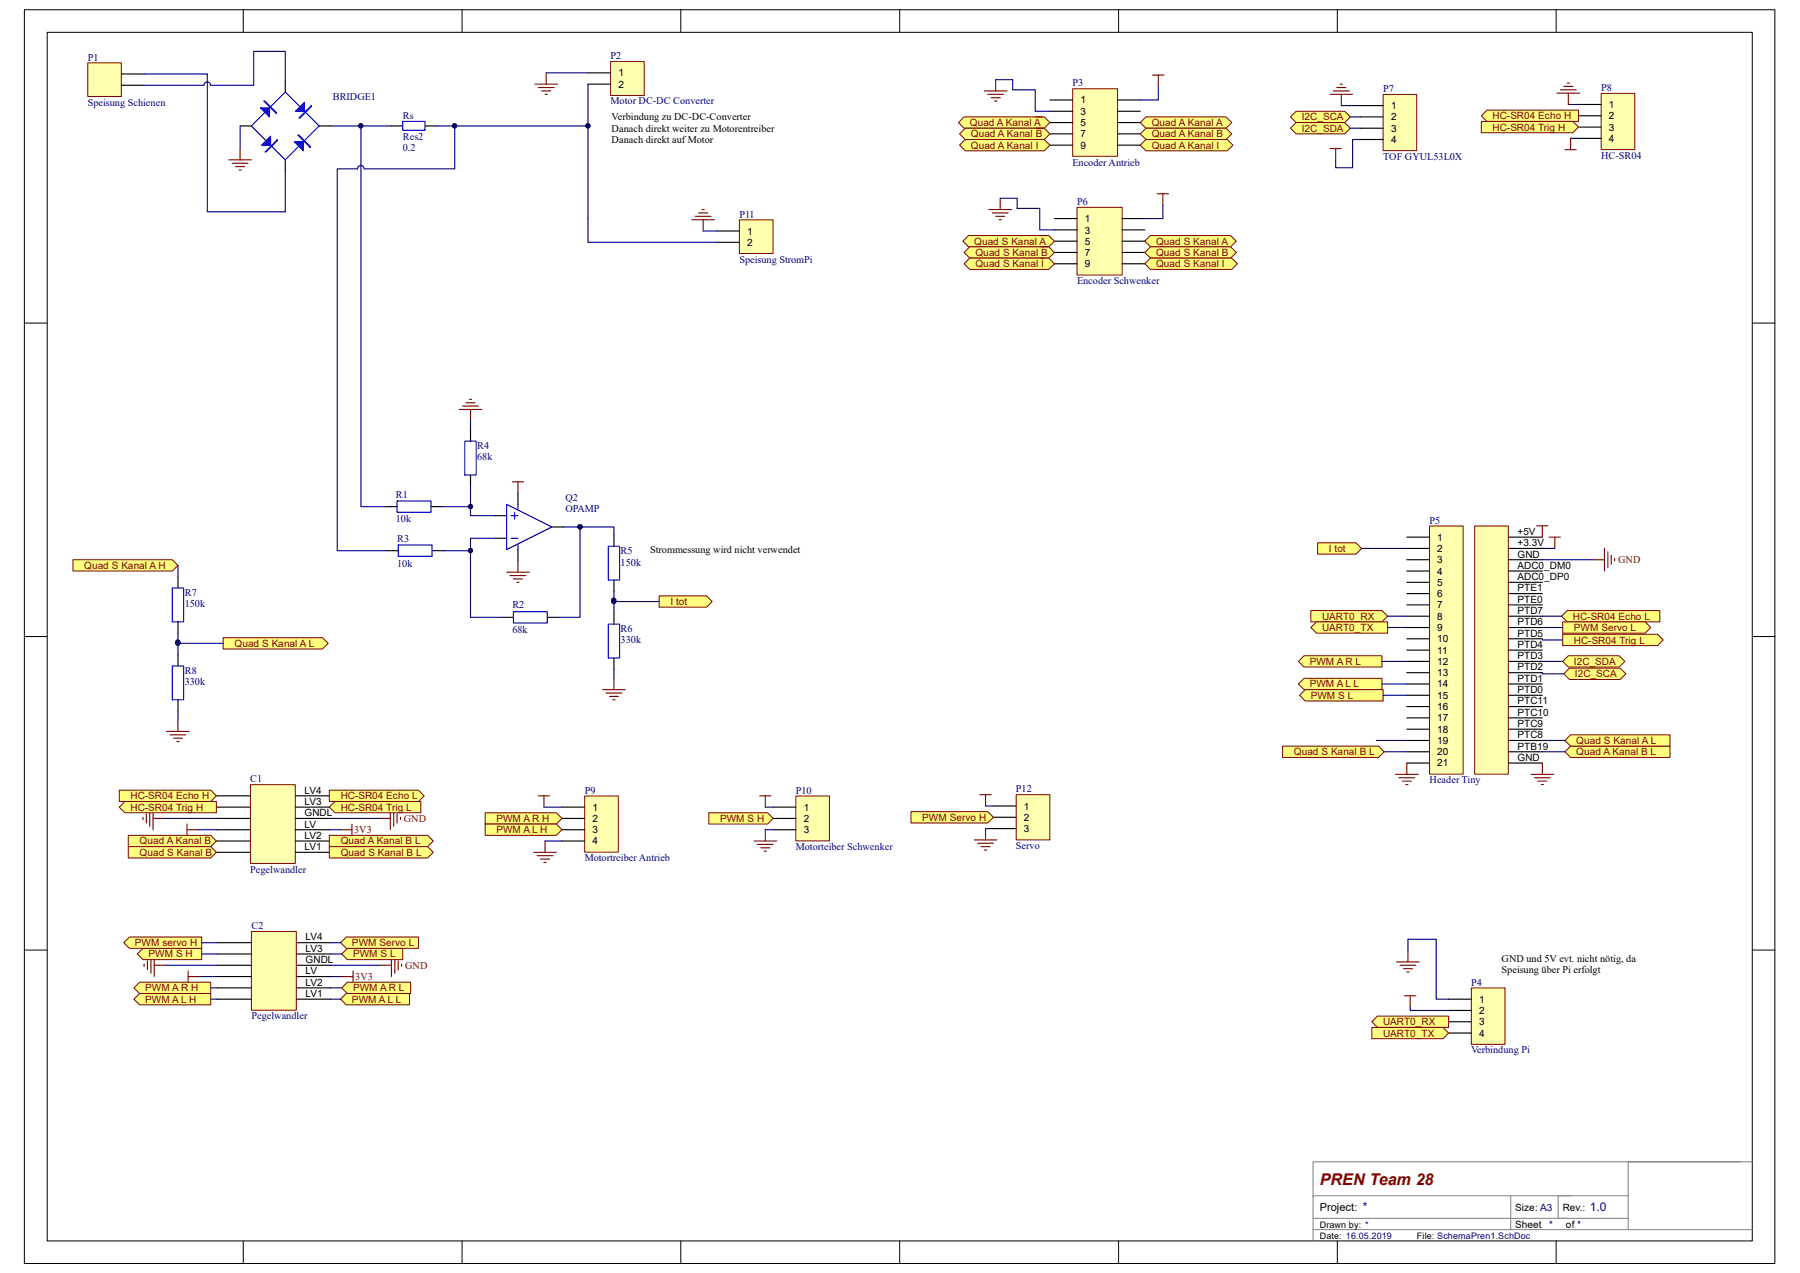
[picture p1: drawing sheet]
<svg xmlns="http://www.w3.org/2000/svg" width="297mm" height="210mm" viewBox="0 0 297 210" stroke-linecap="round" stroke-linejoin="round" font-family="sans-serif">
<path d="M4 1.6h288.9v206.8h-288.9z" fill="none" stroke="#000" stroke-width=".17"/>
<path d="M7.8 5.4h281.3v199.3h-281.3z" fill="#fff"/>
<g fill="none" stroke="#000" stroke-width=".17">
<path d="M7.8 5.3h281.3v199.4h-281.3zM40.1 1.6v3.7M76.2 1.6v3.7M112.3 1.6v3.7M148.5 1.6v3.7M184.6 1.6v3.7M220.7 1.6v3.7M256.8 1.6v3.7M4 53.3h3.7M289.2 53.3h3.7M4 105h3.7M289.2 105h3.7"/>
<path d="M4 156.7h3.7M289.2 156.7h3.7M40.1 204.7v3.7M76.2 204.7v3.7M112.3 204.7v3.7M148.5 204.7v3.7M184.6 204.7v3.7M220.7 204.7v3.7M256.8 204.7v3.7"/>
</g>
<path d="M249.3 197.3v5.6h-.2M259.2 197.3h-2.1v3.7h1.7M268.7 197.3h-52v.2M287.3 191.7h-70.6v13M289.2 191.7h-20.5v11.2M216.7 202.9h72.5M216.7 201h52" fill="none" stroke="#808080" stroke-width=".17"/>
<path d="M37.8 26.4h3.7M38.3 26.9h2.6M38.9 27.5h1.5M39.4 28h.4M39.6 24.5v1.9" fill="none" stroke="#800000" stroke-width=".19"/>
<path d="M14.5 10.4h5.5v5.5h-5.5z" fill="#ffffb0"/>
<path d="M14.5 10.4h5.5v5.5h-5.5z" fill="none" stroke="#800000" stroke-width=".17"/>
<path d="M20.1 14.1h3.7M20.1 12.2h3.7" fill="none" stroke="#000" stroke-width=".19"/>
<path d="M84.5 79.5h1.9M85.5 79.5v1.8M83.6 94.4h3.7M84.2 95h2.6M84.7 95.5h1.5M85.3 96.1h.4M85.5 92.5v1.9" fill="none" stroke="#800000" stroke-width=".19"/>
<path d="M100.8 10.2h5.5v5.5h-5.5z" fill="#ffffb0"/>
<path d="M100.8 10.2h5.5v5.5h-5.5z" fill="none" stroke="#800000" stroke-width=".17"/>
<path d="M97 12h3.7M97 13.9h3.7M64.6 20.8h1.9M70.2 20.8h1.8" fill="none" stroke="#000" stroke-width=".19"/>
<path d="M88.3 13.9h3.7M88.8 14.4h2.6M89.4 15h1.5M89.9 15.6h.4M90.1 12v1.9" fill="none" stroke="#800000" stroke-width=".19"/>
<path d="M90.1 12h6.9" fill="none" stroke="#000080" stroke-width=".19"/>
<path d="M66.5 20h3.6v1.5h-3.6z" fill="none" stroke="#00f" stroke-width=".19"/>
<path d="M242.8 163h5.5v9.3h-5.5z" fill="#ffffb0"/>
<path d="M242.8 163h5.5v9.3h-5.5z" fill="none" stroke="#800000" stroke-width=".17"/>
<path d="M239 164.8h3.8M239 166.7h3.8M239 168.6h3.8M239 170.4h3.8" fill="none" stroke="#000" stroke-width=".19"/>
<path d="M230.5 158.7h3.7M231 159.3h2.6M231.6 159.8h1.5M232.3 156.8v1.9M231.8 164.3h1.8M232.1 160.4h.4M232.7 164.3v1.8" fill="none" stroke="#800000" stroke-width=".19"/>
<path d="M232.3 156.8v-1.8h4.7v9.8h2M232.7 166.1v.6h6.3" fill="none" stroke="#000080" stroke-width=".19"/>
<g fill="#ffff80" stroke="#800000" stroke-width=".17">
<path d="M226.4 168.6l.9-1h11.7v1.9h-11.7z" fill-rule="evenodd"/>
<path d="M226.4 169.5h11.7l.9 .9-.9 1h-11.7z" fill-rule="evenodd"/>
</g>
<path d="M177 14.7h7.4v11.1h-7.4z" fill="#ffffb0"/>
<path d="M177 14.6h7.4v11.2h-7.4z" fill="none" stroke="#800000" stroke-width=".17"/>
<path d="M173.2 16.5h3.8M173.2 18.4h3.8M184.4 16.5h3.8M184.4 18.4h3.8M173.2 20.2h3.8M173.2 22.1h3.8M173.2 23.9h3.8M184.4 20.2h3.8M184.4 22.1h3.8M184.4 23.9h3.8" fill="none" stroke="#000" stroke-width=".19"/>
<path d="M162.4 15h3.8M163 15.6h2.6M163.5 16.1h1.5M164.1 16.7h.4M164.3 13.1v1.9M190.2 12.4h1.9M191.1 12.4v1.9" fill="none" stroke="#800000" stroke-width=".19"/>
<path d="M164.3 13.1h2.8v1.7h3.7v3.6h2.4M191.1 14.3v2.2h-2.9" fill="none" stroke="#000080" stroke-width=".19"/>
<path d="M158.1 20.2l1-.9h13.2l.9 .9-.9 1h-13.2z" fill-rule="evenodd" fill="#ffff80" stroke="#800000" stroke-width=".17"/>
<path d="M170.9 19.3h1.1" fill="none" stroke="#800000" stroke-width=".19"/>
<path d="M159.3 21.2h13l.9 .9-.9 .9h-13l-1-.9z" fill-rule="evenodd" fill="#ffff80" stroke="#800000" stroke-width=".17"/>
<path d="M171 21.2h1.2" fill="none" stroke="#800000" stroke-width=".19"/>
<path d="M158.3 23.9l1-.9h13l.9 .9-.9 1h-13z" fill-rule="evenodd" fill="#ffff80" stroke="#800000" stroke-width=".17"/>
<path d="M171 23h.5" fill="none" stroke="#800000" stroke-width=".19"/>
<g fill="#ffff80" stroke="#800000" stroke-width=".17">
<path d="M188.2 20.2l.9-.9h13.2l.9 .9-.9 1h-13.2z" fill-rule="evenodd"/>
<path d="M189.1 21.2h13.2l.9 .9-.9 .9h-13.2l-.9-.9z" fill-rule="evenodd"/>
<path d="M188.2 23.9l.9-.9h13.4l.9 .9-.9 1h-13.4z" fill-rule="evenodd"/>
</g>
<path d="M97 13.9v6.9h-25M39.6 20.8v3.7M54.5 20.8h10.1" fill="none" stroke="#000080" stroke-width=".19"/>
<g fill="#000080" stroke="#000080" stroke-width=".17">
<circle cx="59.5" cy="20.8" r=".35"/>
<circle cx="97" cy="20.8" r=".35"/>
<circle cx="75" cy="20.8" r=".35"/>
</g>
<path d="M101 18.4h29.7v9.2h-29.7z" fill="#fff"/>
<path d="M101 18.4h29.7v9.2h-29.7z" fill="none" stroke="#fff" stroke-width=".17"/>
<path d="M235.9 86.8h5.5v40.9h-5.5z" fill="#ffffb0"/>
<path d="M235.9 86.8h5.5v40.9h-5.5z" fill="none" stroke="#800000" stroke-width=".17"/>
<g fill="none" stroke="#000" stroke-width=".19">
<path d="M232.1 88.6h3.8M232.1 90.5h3.8M232.1 92.3h3.8M232.1 94.2h3.8M232.1 96.1h3.8M232.1 97.9h3.8M232.1 99.8h3.8M232.1 101.7h3.8M232.1 103.5h3.8M232.1 105.4h3.8M232.1 107.3h3.8M232.1 109.1h3.8"/>
<path d="M232.1 111h3.8M232.1 112.8h3.8M232.1 114.7h3.8M232.1 116.6h3.8M232.1 118.4h3.8M232.1 120.3h3.8M232.1 122.2h3.8M232.1 124h3.8M232.1 125.9h3.8"/>
</g>
<path d="M243.4 86.8h5.5v40.9h-5.5z" fill="#ffffb0"/>
<path d="M243.3 86.8h5.6v40.9h-5.6z" fill="none" stroke="#800000" stroke-width=".17"/>
<g fill="none" stroke="#000" stroke-width=".19">
<path d="M248.9 99.8h5.6M248.9 97.9h5.6M248.9 96.1h5.6M248.9 94.2h5.6M248.9 92.3h5.6M248.9 90.5h5.6M248.9 88.6h5.6M248.9 118.4h5.6M248.9 116.6h5.6M248.9 114.7h5.6M248.9 112.8h5.6M248.9 111h5.6"/>
<path d="M248.9 109.1h5.6M248.9 107.3h5.6M248.9 105.4h5.6M248.9 103.5h5.6M248.9 101.7h5.6M248.9 125.9h5.6M248.9 124h5.6M248.9 122.2h5.6M248.9 120.3h5.6"/>
</g>
<g fill="none" stroke="#800000" stroke-width=".19">
<path d="M253.6 86.8h1.8M254.5 86.8v1.8M255.6 88.6h1.9M256.5 88.6v1.9M262.9 92.3h1.8M264.7 90.5v3.7M265.3 91v2.6M265.9 91.6v1.5M266.4 92.2v.3M230.3 127.8h3.7M230.8 128.3h2.6M231.4 128.9h1.5"/>
<path d="M231.9 129.4h.4M232.1 125.9v1.9M252.6 127.8h3.8M253.2 128.3h2.6M253.8 128.9h1.4M254.3 129.4h.4M254.5 125.9v1.9"/>
</g>
<path d="M254.5 92.3h8.4M254.5 90.5h2" fill="none" stroke="#000080" stroke-width=".19"/>
<path d="M247.9 157.3h22.8v4.2h-22.8z" fill="#fff"/>
<path d="M247.8 157.2h22.9v4.3h-22.9z" fill="none" stroke="#fff" stroke-width=".17"/>
<path d="M254.5 111v.2h3.5M254.5 109.1h3.4" fill="none" stroke="#000080" stroke-width=".19"/>
<g fill="#ffff80" stroke="#800000" stroke-width=".17">
<path d="M257.9 109.1l.9-.9h8.4l.9 .9-.9 .9h-8.4z" fill-rule="evenodd"/>
<path d="M259 110.2h8.4l.9 1-.9 .9h-8.4l-1-.9z" fill-rule="evenodd"/>
<path d="M211.6 123.1h15.9l.9 .9-.9 1h-15.9z" fill-rule="evenodd"/>
</g>
<path d="M228.4 124h3.7" fill="none" stroke="#000080" stroke-width=".19"/>
<path d="M177.8 34.2h7.4v11.2h-7.4z" fill="#ffffb0"/>
<path d="M177.7 34.2h7.5v11.2h-7.5z" fill="none" stroke="#800000" stroke-width=".17"/>
<path d="M174 36.1h3.7M174 37.9h3.7M174 39.8h3.7M185.2 36.1h3.7M185.2 37.9h3.7M185.2 39.8h3.7M174 41.7h3.7M174 43.5h3.7M185.2 41.7h3.7M185.2 43.5h3.7" fill="none" stroke="#000" stroke-width=".19"/>
<path d="M163.2 34.6h3.7M163.7 35.1h2.6M164.3 35.7h1.5M164.9 36.2h.3M165 32.7v1.9M190.9 32h1.9M191.9 32v1.8" fill="none" stroke="#800000" stroke-width=".19"/>
<path d="M165 32.7h2.8v1.7h3.8v3.5h2.4M191.9 33.8v2.3h-3" fill="none" stroke="#000080" stroke-width=".19"/>
<path d="M158.9 39.8l.9-.9h13.3l.9 .9-.9 .9h-13.3z" fill-rule="evenodd" fill="#ffff80" stroke="#800000" stroke-width=".17"/>
<path d="M171.6 38.9h1.1" fill="none" stroke="#800000" stroke-width=".19"/>
<path d="M159.1 41.7l.9-1h13.1l.9 1-.9 .9h-13.1z" fill-rule="evenodd" fill="#ffff80" stroke="#800000" stroke-width=".17"/>
<path d="M171.8 40.7h1.1" fill="none" stroke="#800000" stroke-width=".19"/>
<path d="M159.1 43.5l.9-.9h13.1l.9 .9-.9 .9h-13.1z" fill-rule="evenodd" fill="#ffff80" stroke="#800000" stroke-width=".17"/>
<path d="M171.8 42.6h.5" fill="none" stroke="#800000" stroke-width=".19"/>
<g fill="#ffff80" stroke="#800000" stroke-width=".17">
<path d="M188.9 39.8l.9-.9h13.3l.9 .9-.9 .9h-13.3z" fill-rule="evenodd"/>
<path d="M188.9 41.7l.9-1h13.3l.9 1-.9 .9h-13.3z" fill-rule="evenodd"/>
<path d="M188.9 43.5l.9-.9h13.4l1 .9-1 .9h-13.4z" fill-rule="evenodd"/>
<path d="M259.2 123.1h16.4v1.9h-16.4l-1-1z" fill-rule="evenodd"/>
</g>
<path d="M254.5 124h3.7" fill="none" stroke="#000080" stroke-width=".19"/>
<path d="M41.4 129.5h7.3v13h-7.3z" fill="#ffffb0"/>
<path d="M41.3 129.5h7.4v13h-7.4z" fill="none" stroke="#800000" stroke-width=".17"/>
<path d="M35.7 138.7h5.6M35.7 136.9h5.6M35.7 135h5.6M35.7 133.2h5.6M35.7 131.3h5.6M48.7 138.7h5.6M48.7 136.9h5.6M48.7 135h5.6M48.7 133.2h5.6M48.7 131.3h5.6M35.7 140.6h5.6M48.7 140.6h5.6" fill="none" stroke="#000" stroke-width=".19"/>
<g fill="none" stroke="#800000" stroke-width=".19">
<path d="M23.6 134.8v.4M24.1 134.3v1.5M24.7 133.7v2.6M25.3 135h1.8M25.3 133.2v3.7M30.9 136.9h1.8M30.9 136v1.8M56.2 136.9h1.9M58.1 136v1.8M62.5 135h1.9M64.4 133.2v3.7M65 133.7v2.6"/>
<path d="M65.5 134.3v1.5M66.1 134.8v.4"/>
</g>
<path d="M27.1 135h8.6M32.7 136.9h3M54.3 135h8.2M54.3 136.9h1.9" fill="none" stroke="#000080" stroke-width=".19"/>
<g fill="#ffff80" stroke="#800000" stroke-width=".17">
<path d="M21.2 137.8h13.6l.9 .9-.9 1h-13.6z" fill-rule="evenodd"/>
<path d="M54.3 137.8h16.3l.9 .9-.9 1h-16.3z" fill-rule="evenodd"/>
<path d="M21.2 139.7h13.6l.9 .9-.9 .9h-13.6z" fill-rule="evenodd"/>
<path d="M54.3 139.7h16.3l.9 .9-.9 .9h-16.3z" fill-rule="evenodd"/>
</g>
<path d="M228.3 15.6h5.5v9.2h-5.5z" fill="#ffffb0"/>
<path d="M228.2 15.6h5.6v9.2h-5.6z" fill="none" stroke="#800000" stroke-width=".17"/>
<path d="M224.5 17.4h3.7M224.5 19.3h3.7M224.5 21.2h3.7M224.5 23h3.7" fill="none" stroke="#000" stroke-width=".19"/>
<path d="M264.2 15.5h5.5v9.2h-5.5z" fill="#ffffb0"/>
<path d="M264.2 15.4h5.5v9.3h-5.5z" fill="none" stroke="#800000" stroke-width=".17"/>
<path d="M260.5 17.2h3.7M260.5 19.1h3.7M260.5 21h3.7M260.5 22.8h3.7" fill="none" stroke="#000" stroke-width=".19"/>
<path d="M221.3 17.4h3.2M258.8 17.2h1.7M259.2 22.8h1.3" fill="none" stroke="#000080" stroke-width=".19"/>
<path d="M256.9 15.4h3.7M257.5 14.8h2.6M258 14.3h1.5M258.6 13.7h.4M258.8 15.4v1.8M258.2 24.7h1.9M259.2 22.8v1.9" fill="none" stroke="#800000" stroke-width=".19"/>
<g fill="#ffff80" stroke="#800000" stroke-width=".17">
<path d="M245.4 18.2h15.1v1.8h-15.1l-1-.9z" fill-rule="evenodd"/>
<path d="M244.4 20h15.1l1 1-1 .9h-15.1z" fill-rule="evenodd"/>
<path d="M19.7 133.2l.9-1h15.1v1.9h-15.1z" fill-rule="evenodd"/>
<path d="M54.3 133.2l1-1h14.1v1.9h-14.1z" fill-rule="evenodd"/>
<path d="M19.7 130.4h15.1l.9 .9-.9 .9h-15.1z" fill-rule="evenodd"/>
<path d="M54.3 130.4h14.8l.9 .9-.9 .9h-14.8z" fill-rule="evenodd"/>
<path d="M257.9 104.6h15.6l.9 1-.9 .9h-15.6z" fill-rule="evenodd"/>
<path d="M257.7 101.7l.9-1h15.3v1.9h-15.3z" fill-rule="evenodd"/>
</g>
<path d="M41.5 153.7h7.4v13h-7.4z" fill="#ffffb0"/>
<path d="M41.5 153.7h7.4v13h-7.4z" fill="none" stroke="#800000" stroke-width=".17"/>
<path d="M35.9 159.3h5.6M35.9 157.4h5.6M35.9 155.5h5.6M48.9 159.3h5.6M48.9 157.4h5.6M48.9 155.5h5.6M35.9 164.8h5.6M35.9 163h5.6M35.9 161.1h5.6M48.9 164.8h5.6M48.9 163h5.6M48.9 161.1h5.6" fill="none" stroke="#000" stroke-width=".19"/>
<path d="M254.5 105.4v.2h3.4M254.5 101.7h3.2M27.3 159.3h8.6M54.5 159.3h8.2M32.9 161.1h3M54.5 161.1h1.9" fill="none" stroke="#000080" stroke-width=".19"/>
<g fill="none" stroke="#800000" stroke-width=".19">
<path d="M23.8 159.1v.3M24.3 158.5v1.5M24.9 157.9v2.7M25.5 157.4v3.7M25.5 159.3h1.8M62.7 159.3h1.9M64.6 157.4v3.7M65.1 157.9v2.7M65.7 158.5v1.5M66.3 159.1v.3M31 160.2v1.8M31 161.1h1.9"/>
<path d="M56.4 161.1h1.9M58.3 160.2v1.8"/>
</g>
<g fill="#ffff80" stroke="#800000" stroke-width=".17">
<path d="M216.3 100.7h11.7l1 1-1 .9h-11.7z" fill-rule="evenodd"/>
<path d="M216.3 103.5l.9-.9h11.8v1.9h-11.8z" fill-rule="evenodd"/>
</g>
<path d="M229 101.7h3.1M229 103.5h3.1" fill="none" stroke="#000080" stroke-width=".19"/>
<path d="M96.5 131.4h5.5v9.2h-5.5z" fill="#ffffb0"/>
<path d="M96.5 131.3h5.5v9.3h-5.5z" fill="none" stroke="#800000" stroke-width=".17"/>
<path d="M92.7 133.2h3.8M92.7 135h3.8M92.7 136.9h3.8M92.7 138.7h3.8" fill="none" stroke="#000" stroke-width=".19"/>
<path d="M131.4 131.4h5.5v7.3h-5.5z" fill="#ffffb0"/>
<path d="M131.3 131.3h5.6v7.4h-5.6z" fill="none" stroke="#800000" stroke-width=".17"/>
<path d="M127.6 133.2h3.7M127.6 135h3.7M127.6 136.9h3.7" fill="none" stroke="#000" stroke-width=".19"/>
<path d="M88.8 131.3h1.9M89.7 131.3v1.9M89.9 138.7v1.9M88.1 140.6h3.7M88.6 141.2h2.6M89.2 141.7h1.5M89.7 142.3h.4" fill="none" stroke="#800000" stroke-width=".19"/>
<path d="M89.7 133.2h3M89.9 138.7h2.8" fill="none" stroke="#000080" stroke-width=".19"/>
<g fill="#ffff80" stroke="#800000" stroke-width=".17">
<path d="M80.1 134.1h11.7l.9 .9-.9 1h-11.7z" fill-rule="evenodd"/>
<path d="M80.1 136h11.7l.9 .9-.9 .9h-11.7z" fill-rule="evenodd"/>
</g>
<path d="M124.4 138.7h3.7M125 139.3h2.6M125.3 131.3h1.9M125.5 139.9h1.5M126.3 131.3v1.9M126.3 136.9v1.8M126.1 140.4h.4" fill="none" stroke="#800000" stroke-width=".19"/>
<path d="M126.3 133.2h1.3M126.3 136.9h1.3" fill="none" stroke="#000080" stroke-width=".19"/>
<path d="M117 134.1h9.7l.9 .9-.9 1h-9.7z" fill-rule="evenodd" fill="#ffff80" stroke="#800000" stroke-width=".17"/>
<path d="M122 36.3h5.6v5.5h-5.6z" fill="#ffffb0"/>
<path d="M122 36.3h5.6v5.5h-5.6z" fill="none" stroke="#800000" stroke-width=".17"/>
<path d="M118.3 38.1h3.7M118.3 40h3.7" fill="none" stroke="#000" stroke-width=".19"/>
<path d="M114.2 36.2h3.7M114.7 35.7h2.6M115.3 35.1h1.5M115.8 34.6h.4M116 36.2v1.9" fill="none" stroke="#800000" stroke-width=".19"/>
<path d="M107.1 40h11.2M116 38.1h2.3" fill="none" stroke="#000080" stroke-width=".19"/>
<g fill="#ffff80" stroke="#800000" stroke-width=".17">
<path d="M23 163.9h11.8v1.9h-11.8l-.9-1z" fill-rule="evenodd"/>
<path d="M22.1 163l.9-1h11.8v1.9h-11.8z" fill-rule="evenodd"/>
</g>
<path d="M34.8 163h1.1M34.8 164.8h1.1" fill="none" stroke="#000080" stroke-width=".19"/>
<g fill="#ffff80" stroke="#800000" stroke-width=".17">
<path d="M23.6 156.5h9.7v1.8h-9.7l-.9-.9z" fill-rule="evenodd"/>
<path d="M57.1 163.9h10.5v1.9h-10.5l-.9-1z" fill-rule="evenodd"/>
<path d="M56.4 163l.9-1h10.5v1.9h-10.5z" fill-rule="evenodd"/>
<path d="M57.3 156.5h9.2v1.8h-9.2l-.9-.9z" fill-rule="evenodd"/>
<path d="M214.2 109.1l1-.9h12.8v1.8h-12.8z" fill-rule="evenodd"/>
<path d="M214.2 112.8l1-.9h12.8v1.9h-12.8z" fill-rule="evenodd"/>
</g>
<path d="M228 112.8h4.1M228 109.1h4.1" fill="none" stroke="#000080" stroke-width=".19"/>
<path d="M214.4 114.7l1-.9h12.8v1.8h-12.8z" fill-rule="evenodd" fill="#ffff80" stroke="#800000" stroke-width=".17"/>
<path d="M228.2 114.7h3.9M227.1 122.2h5M33.3 157.4h2.6M54.5 157.4h1.9M54.5 163h1.9M54.5 164.8h1.7" fill="none" stroke="#000080" stroke-width=".19"/>
<path d="M217.4 89.5h6.3l1 1-1 .9h-6.3z" fill-rule="evenodd" fill="#ffff80" stroke="#800000" stroke-width=".17"/>
<path d="M224.7 90.5h7.4" fill="none" stroke="#000080" stroke-width=".19"/>
<path d="M108.8 98.3h7.8l.9 .9-.9 1h-7.8z" fill-rule="evenodd" fill="#ffff80" stroke="#800000" stroke-width=".17"/>
<path d="M77.6 70.9v1.9M77.6 78.4v1.8M63.7 83.6h1.8M63.8 90.9h1.9M71.1 83.6h1.9M71.3 90.9h1.9M82.9 101.8h1.8M90.3 101.8h1.9" fill="none" stroke="#000" stroke-width=".19"/>
<path d="M76.7 72.8h1.9v5.6h-1.9zM65.5 82.7h5.6v1.8h-5.6zM65.7 89.9h5.6v1.9h-5.6zM84.7 100.9h5.6v1.9h-5.6z" fill="none" stroke="#00f" stroke-width=".19"/>
<path d="M59.6 20.8v62.8h4.1M75 20.8v7.1h-14.9a.54 .54 0 0 0-.6-.6 .54 .54 0 0 0-.5 .6h-3.4v63h8.2M77.6 69.4v1.5M73 83.6h4.6M73.2 90.9h4.4M77.6 80.2v4.9h4.1M81.7 88.8h-4.1v13h5.3M95.7 86.9v14.9h-3.5" fill="none" stroke="#000080" stroke-width=".19"/>
<g fill="#000080" stroke="#000080" stroke-width=".17">
<circle cx="95.7" cy="86.9" r=".35"/>
<circle cx="77.6" cy="83.6" r=".35"/>
<circle cx="77.6" cy="90.8" r=".35"/>
<circle cx="59.5" cy="20.8" r=".35"/>
<circle cx="75" cy="20.8" r=".35"/>
</g>
<path d="M75.8 67.6h3.7M76.3 67h2.6M76.9 66.4h1.5M77.4 65.9h.4M77.6 67.6v1.8" fill="none" stroke="#800000" stroke-width=".19"/>
<path d="M167.7 131.1h5.5v7.5h-5.5z" fill="#ffffb0"/>
<path d="M167.7 131.1h5.5v7.5h-5.5z" fill="none" stroke="#800000" stroke-width=".17"/>
<path d="M163.9 133h3.8M163.9 134.8h3.8M163.9 136.7h3.8" fill="none" stroke="#000" stroke-width=".19"/>
<path d="M160.8 138.6h3.7M161.3 139.1h2.6M161.7 131.1h1.8M161.9 139.7h1.5M162.6 131.1v1.9M162.6 136.7v1.9M162.4 140.2h.4" fill="none" stroke="#800000" stroke-width=".19"/>
<path d="M162.6 133h1.3M162.6 136.7h1.3" fill="none" stroke="#000080" stroke-width=".19"/>
<g fill="#ffff80" stroke="#800000" stroke-width=".17">
<path d="M150.3 133.9h12.7l.9 .9-.9 1h-12.7z" fill-rule="evenodd"/>
<path d="M257.9 102.6h13.6l.9 .9-.9 1h-13.6z" fill-rule="evenodd"/>
</g>
<path d="M23.8 12.2h10.4v22.7h12.9v-6.7M23.8 14.1h9.8a.54 .54 0 0 1 .6-.6 .54 .54 0 0 1 .5 .6M47.1 13.3v-4.8h-5.2v5.6h-7.1M254.5 103.5h3.4" fill="none" stroke="#000080" stroke-width=".19"/>
<path d="M219.5 15.6h3.7M220 15h2.6M220.6 14.4h1.5M221.1 13.9h.4M221.3 15.6v1.8M219.5 24.5h1.8M220.4 24.5v1.9" fill="none" stroke="#800000" stroke-width=".19"/>
<path d="M212.9 19.3l1-.9h8l.9 .9-.9 .9h-8z" fill-rule="evenodd" fill="#ffff80" stroke="#800000" stroke-width=".17"/>
<path d="M222.8 19.3h1.7" fill="none" stroke="#000080" stroke-width=".19"/>
<path d="M212.9 21.2l1-1h8l.9 1-.9 .9h-8z" fill-rule="evenodd" fill="#ffff80" stroke="#800000" stroke-width=".17"/>
<path d="M222.8 21.2h1.7M224.5 23h-1.3v4.7h-2.8v-1.3" fill="none" stroke="#000080" stroke-width=".19"/>
<g fill="#ffff80" stroke="#800000" stroke-width=".17">
<path d="M56.2 155.5l.9-.9h12v1.9h-12z" fill-rule="evenodd"/>
<path d="M20.4 155.5l1-.9h11.9v1.9h-11.9z" fill-rule="evenodd"/>
</g>
<path d="M92.9 86.9h8.4v1.3M101.3 97.6v3.5M101.3 99.1v.1h7.5M101.3 110.4v1.5M33.3 155.5h2.6M54.5 155.5h1.7" fill="none" stroke="#000080" stroke-width=".19"/>
<g fill="none" stroke="#000" stroke-width=".19">
<path d="M47.1 13.3v1.9M39.6 20.8h1.9M47.1 26.4v1.8M52.7 20.8h1.8M81.7 85.1h1.9M81.7 88.8h1.9M85.5 81.3v1.9M85.5 90.7v1.8M91.1 86.9h1.8M101.3 88.2v1.9M101.3 95.7v1.9M101.3 101.1v1.9"/>
<path d="M101.3 108.6v1.8"/>
</g>
<path d="M43.7 18.5l-2.2 2.3 2.4 2.4M44.6 17.6l2.5-2.4 2.4 2.4M50.4 18.5l2.3 2.3-2.5 2.4M44.8 24.1l2.3 2.3 2.2-2.3M83.6 83.2l7.5 3.7-7.5 3.8zM84.3 88.8h1.2M84.3 85.1h1.2M84.9 84.5v1.1M85.5 83.2v.9M85.5 89.7v1M100.4 90.1h1.8v5.6h-1.8zM100.4 103h1.8v5.6h-1.8z" fill="none" stroke="#00f" stroke-width=".19"/>
<g fill="#000080" stroke="#000080" stroke-width=".17">
<circle cx="95.7" cy="86.9" r=".35"/>
<circle cx="101.3" cy="99" r=".35"/>
<circle cx="101.3" cy="99.2" r=".35"/>
</g>
<path d="M99.4 113.8h3.8M100 114.3h2.6M100.6 114.9h1.4M101.1 115.5h.4M101.3 111.9v1.9" fill="none" stroke="#800000" stroke-width=".19"/>
<path d="M43 17.8h1.5v1.5z" fill="#00f"/>
<path d="M43 17.8h1.5v1.5z" fill="none" stroke="#00f" stroke-width=".19"/>
<path d="M50.2 16.9v1.5h-1.5z" fill="#00f"/>
<path d="M50.2 16.9v1.5h-1.5z" fill="none" stroke="#00f" stroke-width=".19"/>
<path d="M48.6 23.4h1.5v1.5z" fill="#00f"/>
<path d="M48.6 23.4h1.5v1.5z" fill="none" stroke="#00f" stroke-width=".19"/>
<path d="M44.6 22.5v1.4h-1.4z" fill="#00f"/>
<path d="M43.5 16.7h.2l1.9 1.8v.2zM49.3 19.5l2.1-2.1v.2l-1.9 1.9zM44.6 22.5v1.4h-1.4zM45.8 23v.2l-1.9 1.9h-.2zM49.1 22.3h.2l1.9 1.8v.2z" fill="none" stroke="#00f" stroke-width=".19"/>
<path d="M97 20.8v19.2h10.1" fill="none" stroke="#000080" stroke-width=".19"/>
<circle cx="97" cy="20.8" r=".35" fill="#000080" stroke="#000080" stroke-width=".17"/>
<path d="M107.3 89.8h29.7v4.9h-29.7z" fill="#fff"/>
<path d="M107.3 89.7h29.7v5h-29.7z" fill="none" stroke="#fff" stroke-width=".17"/>
<path d="M258.2 122.2l1-1h16.4v1.9h-16.4z" fill-rule="evenodd" fill="#ffff80" stroke="#800000" stroke-width=".17"/>
<path d="M254.5 122.2h3.7" fill="none" stroke="#000080" stroke-width=".19"/>
<path d="M36.8 105.2h16.4l1 .9-1 1h-16.4z" fill-rule="evenodd" fill="#ffff80" stroke="#800000" stroke-width=".17"/>
<path d="M29.4 95.1v1.9M29.4 102.6v1.9M29.4 108v1.9M29.4 115.5v1.8" fill="none" stroke="#000" stroke-width=".19"/>
<path d="M28.4 97h1.9v5.6h-1.9zM28.4 109.9h1.9v5.6h-1.9z" fill="none" stroke="#00f" stroke-width=".19"/>
<path d="M29.4 104.5v3.5M29.4 105.9v.2h7.4M29.4 117.3v1.5" fill="none" stroke="#000080" stroke-width=".19"/>
<g fill="#000080" stroke="#000080" stroke-width=".17">
<circle cx="29.3" cy="105.9" r=".35"/>
<circle cx="29.3" cy="106.1" r=".35"/>
</g>
<path d="M29.4 118.8v1.9M27.5 120.7h3.7M28.1 121.2h2.6M28.6 121.8h1.5M29.2 122.3h.4" fill="none" stroke="#800000" stroke-width=".19"/>
<path d="M12 92.3h16.4l1 1-1 .9h-16.4z" fill-rule="evenodd" fill="#ffff80" stroke="#800000" stroke-width=".17"/>
<path d="M29.4 93.3v1.8" fill="none" stroke="#000080" stroke-width=".19"/>
<text font-size="2.7" fill="#800000" x="217.8" y="195.6">PREN Team 28</text>
<text font-size="2" fill="#000080" x="262.3" y="199.8">1.0</text>
<text font-size="1.8" x="217.8" y="199.9">Project: *</text>
<g font-size="1.7" fill="#000080">
<text x="14.5" y="10">P1</text>
<text x="100.8" y="9.8">P2</text>
<text x="14.5" y="17.4">Speisung Schienen</text>
<text x="54.9" y="16.5">BRIDGE1</text>
<text x="100.8" y="17.2">Motor DC-DC Converter</text>
<text x="177" y="14.3">P3</text>
<text x="228.2" y="15.2">P7</text>
<text x="264.2" y="15">P8</text>
<text x="66.5" y="19.7">Rs</text>
<text x="66.5" y="23">Res2</text>
<text x="66.5" y="24.9">0.2</text>
<text x="177" y="27.3">Encoder Antrieb</text>
<text x="228.2" y="26.4">TOF GYUL53L0X</text>
<text x="264.2" y="26.2">HC-SR04</text>
<text x="122" y="35.9">P11</text>
<text x="177.7" y="33.8">P6</text>
<text x="122" y="43.3">Speisung StromPi</text>
<text x="177.7" y="46.9">Encoder Schwenker</text>
<text x="78.7" y="74.1">R4</text>
<text x="78.7" y="75.9">68k</text>
<text x="65.3" y="82.1">R1</text>
<text x="93.3" y="82.7">Q2</text>
<text x="65.3" y="86.2">10k</text>
<text x="65.5" y="89.4">R3</text>
<text x="93.3" y="84.5">OPAMP</text>
<text x="235.9" y="86.4">P5</text>
<text x="65.5" y="93.5">10k</text>
<text x="102.4" y="91.4">R5</text>
<text x="102.4" y="93.3">150k</text>
<text x="30.5" y="98.3">R7</text>
<text x="30.5" y="100.2">150k</text>
<text x="84.5" y="100.4">R2</text>
<text x="84.5" y="104.5">68k</text>
<text x="102.4" y="104.3">R6</text>
<text x="102.4" y="106.1">330k</text>
<text x="30.5" y="111.2">R8</text>
<text x="30.5" y="113">330k</text>
<text x="41.3" y="129.1">C1</text>
<text x="96.5" y="130.9">P9</text>
<text x="131.3" y="130.9">P10</text>
<text x="167.6" y="130.7">P12</text>
<text x="235.9" y="129.2">Header Tiny</text>
<text x="41.3" y="144">Pegelwandler</text>
<text x="96.5" y="142.1">Motortreiber Antrieb</text>
<text x="131.3" y="140.3">Motorteiber Schwenker</text>
<text x="167.6" y="140.1">Servo</text>
<text x="41.5" y="153.3">C2</text>
<text x="242.7" y="162.6">P4</text>
<text x="41.5" y="168.2">Pegelwandler</text>
<text x="242.7" y="173.8">Verbindung Pi</text>
<text x="255.6" y="202.5">*</text>
</g>
<g font-size="1.7">
<text x="102.1" y="12.6">1</text>
<text x="102.1" y="14.5">2</text>
<text x="178.3" y="17.1">1</text>
<text x="229.5" y="18">1</text>
<text x="265.5" y="17.8">1</text>
<text x="100.9" y="19.9">Verbindung zu DC-DC-Converter</text>
<text x="100.9" y="21.7">Danach direkt weiter zu Motorentreiber</text>
<text x="100.9" y="23.6">Danach direkt auf Motor</text>
<text x="178.3" y="18.9">3</text>
<text x="178.3" y="20.8">5</text>
<text x="178.3" y="22.6">7</text>
<text x="229.5" y="19.9">2</text>
<text x="229.5" y="21.7">3</text>
<text x="229.5" y="23.6">4</text>
<text x="265.5" y="19.7">2</text>
<text x="265.5" y="21.5">3</text>
<text x="265.5" y="23.4">4</text>
<text x="178.3" y="24.5">9</text>
<text x="123.3" y="38.7">1</text>
<text x="123.3" y="40.6">2</text>
<text x="179" y="36.6">1</text>
<text x="179" y="38.5">3</text>
<text x="179" y="40.4">5</text>
<text x="179" y="42.2">7</text>
<text x="179" y="44.1">9</text>
<text x="237.2" y="89.2">1</text>
<text x="250.4" y="88.3">+5V</text>
<text x="107.3" y="91.2">Strommessung wird nicht verwendet</text>
<text x="237.2" y="91.1">2</text>
<text x="237.2" y="92.9">3</text>
<text x="237.2" y="94.8">4</text>
<text x="250.4" y="95.7">ADC0_DP0</text>
<text x="250.4" y="93.9">ADC0_DM0</text>
<text x="250.4" y="92">GND</text>
<text x="250.4" y="90.1">+3.3V</text>
<text x="237.2" y="96.6">5</text>
<text x="237.2" y="98.5">6</text>
<text x="237.2" y="100.4">7</text>
<text x="250.4" y="101.3">PTD7</text>
<text x="250.4" y="99.4">PTE0</text>
<text x="250.4" y="97.6">PTE1</text>
<text x="237.2" y="102.2">8</text>
<text x="237.2" y="104.1">9</text>
<text x="237.2" y="106">10</text>
<text x="237.2" y="107.8">11</text>
<text x="250.4" y="106.9">PTD4</text>
<text x="250.4" y="105">PTD5</text>
<text x="250.4" y="103.2">PTD6</text>
<text x="237.2" y="109.7">12</text>
<text x="237.2" y="111.5">13</text>
<text x="237.2" y="113.4">14</text>
<text x="250.4" y="112.5">PTD1</text>
<text x="250.4" y="110.6">PTD2</text>
<text x="250.4" y="108.8">PTD3</text>
<text x="237.2" y="115.3">15</text>
<text x="237.2" y="117.1">16</text>
<text x="237.2" y="119">17</text>
<text x="250.4" y="119.9">PTC9</text>
<text x="250.4" y="118.1">PTC10</text>
<text x="250.4" y="116.2">PTC11</text>
<text x="250.4" y="114.3">PTD0</text>
<text x="237.2" y="120.9">18</text>
<text x="237.2" y="122.7">19</text>
<text x="237.2" y="124.6">20</text>
<text x="250.4" y="125.5">GND</text>
<text x="250.4" y="123.7">PTB19</text>
<text x="250.4" y="121.8">PTC8</text>
<text x="50.2" y="130.9">LV4</text>
<text x="237.2" y="126.4">21</text>
<text x="50.2" y="132.8">LV3</text>
<text x="50.2" y="134.7">GNDL</text>
<text x="50.2" y="136.5">LV</text>
<text x="97.7" y="133.7">1</text>
<text x="97.7" y="135.6">2</text>
<text x="97.7" y="137.5">3</text>
<text x="132.6" y="133.7">1</text>
<text x="132.6" y="135.6">2</text>
<text x="132.6" y="137.5">3</text>
<text x="169" y="133.6">1</text>
<text x="169" y="135.4">2</text>
<text x="169" y="137.3">3</text>
<text x="50.2" y="138.4">LV2</text>
<text x="50.2" y="140.3">LV1</text>
<text x="97.7" y="139.3">4</text>
<text x="50.4" y="155.2">LV4</text>
<text x="50.4" y="157">LV3</text>
<text x="50.4" y="158.9">GNDL</text>
<text x="50.4" y="160.7">LV</text>
<text x="247.8" y="158.7">GND und 5V evt. nicht nötig, da</text>
<text x="247.8" y="160.6">Speisung über Pi erfolgt</text>
<text x="50.4" y="162.6">LV2</text>
<text x="50.4" y="164.5">LV1</text>
<text x="244.1" y="165.4">1</text>
<text x="244.1" y="167.3">2</text>
<text x="244.1" y="169.2">3</text>
<text x="244.1" y="171">4</text>
<text x="250" y="199.7">Size: A3</text>
<text x="250" y="202.5">Sheet</text>
<text x="257.9" y="199.7">Rev.:</text>
<text x="258.4" y="202.5">of *</text>
</g>
<g font-size="1.7" fill="#800000">
<text x="160" y="20.8">Quad A Kanal A</text>
<text x="160.2" y="22.6">Quad A Kanal B</text>
<text x="190" y="20.8">Quad A Kanal A</text>
<text x="190" y="22.6">Quad A Kanal B</text>
<text x="214.8" y="19.9">I2C_SCA</text>
<text x="214.8" y="21.7">I2C_SDA</text>
<text x="246.3" y="19.7">HC-SR04 Echo H</text>
<text x="246.3" y="21.5">HC-SR04 Trig H</text>
<text x="160.2" y="24.5">Quad A Kanal I</text>
<text x="190" y="24.5">Quad A Kanal I</text>
<text x="160.7" y="40.4">Quad S Kanal A</text>
<text x="190.8" y="40.4">Quad S Kanal A</text>
<text x="161" y="42.2">Quad S Kanal B</text>
<text x="161" y="44.1">Quad S Kanal I</text>
<text x="190.8" y="42.2">Quad S Kanal B</text>
<text x="190.8" y="44.1">Quad S Kanal I</text>
<text x="13.9" y="93.9">Quad S Kanal A H</text>
<text x="219.3" y="91.1">I tot</text>
<text x="267" y="92.9">GND</text>
<text x="110.6" y="99.8">I tot</text>
<text x="38.7" y="106.7">Quad S Kanal A L</text>
<text x="218.1" y="102.2">UART0_RX</text>
<text x="218.1" y="104.1">UART0_TX</text>
<text x="259.5" y="102.2">HC-SR04 Echo L</text>
<text x="259.7" y="106.2">HC-SR04 Trig L</text>
<text x="259.7" y="104.1">PWM Servo L</text>
<text x="216.1" y="109.7">PWM A R L</text>
<text x="216.1" y="113.4">PWM A L L</text>
<text x="259.7" y="109.7">I2C_SDA</text>
<text x="259.9" y="111.8">I2C_SCA</text>
<text x="216.3" y="115.3">PWM S L</text>
<text x="213.5" y="124.6">Quad S Kanal B L</text>
<text x="260.1" y="124.6">Quad A Kanal B L</text>
<text x="260.1" y="122.7">Quad S Kanal A L</text>
<text x="21.5" y="131.9">HC-SR04 Echo H</text>
<text x="56.2" y="131.9">HC-SR04 Echo L</text>
<text x="21.5" y="133.7">HC-SR04 Trig H</text>
<text x="56.2" y="133.7">HC-SR04 Trig L</text>
<text x="58.4" y="137.5">3V3</text>
<text x="66.6" y="135.6">GND</text>
<text x="81.9" y="135.6">PWM A R H</text>
<text x="81.9" y="137.5">PWM A L H</text>
<text x="118.8" y="135.6">PWM S H</text>
<text x="152.2" y="135.4">PWM Servo H</text>
<text x="23" y="139.3">Quad A Kanal B</text>
<text x="23" y="141.2">Quad S Kanal B</text>
<text x="56.2" y="139.3">Quad A Kanal B L</text>
<text x="56.2" y="141.2">Quad S Kanal B L</text>
<text x="22.3" y="156.1">PWM servo H</text>
<text x="24.5" y="157.9">PWM S H</text>
<text x="58.1" y="156.1">PWM Servo L</text>
<text x="58.3" y="157.9">PWM S L</text>
<text x="58.6" y="161.7">3V3</text>
<text x="66.8" y="159.8">GND</text>
<text x="24" y="165.4">PWM A L H</text>
<text x="24" y="163.5">PWM A R H</text>
<text x="58.1" y="165.4">PWM A L L</text>
<text x="58.3" y="163.5">PWM A R L</text>
<text x="228.2" y="169.2">UART0_RX</text>
<text x="228.2" y="171">UART0_TX</text>
</g>
<g font-size="1.5">
<text x="217.8" y="202.5">Drawn by: *</text>
<text x="217.8" y="204.4">Date: 16.05.2019</text>
<text x="233.8" y="204.4">File: SchemaPren1.SchDoc</text>
</g>
</svg>
